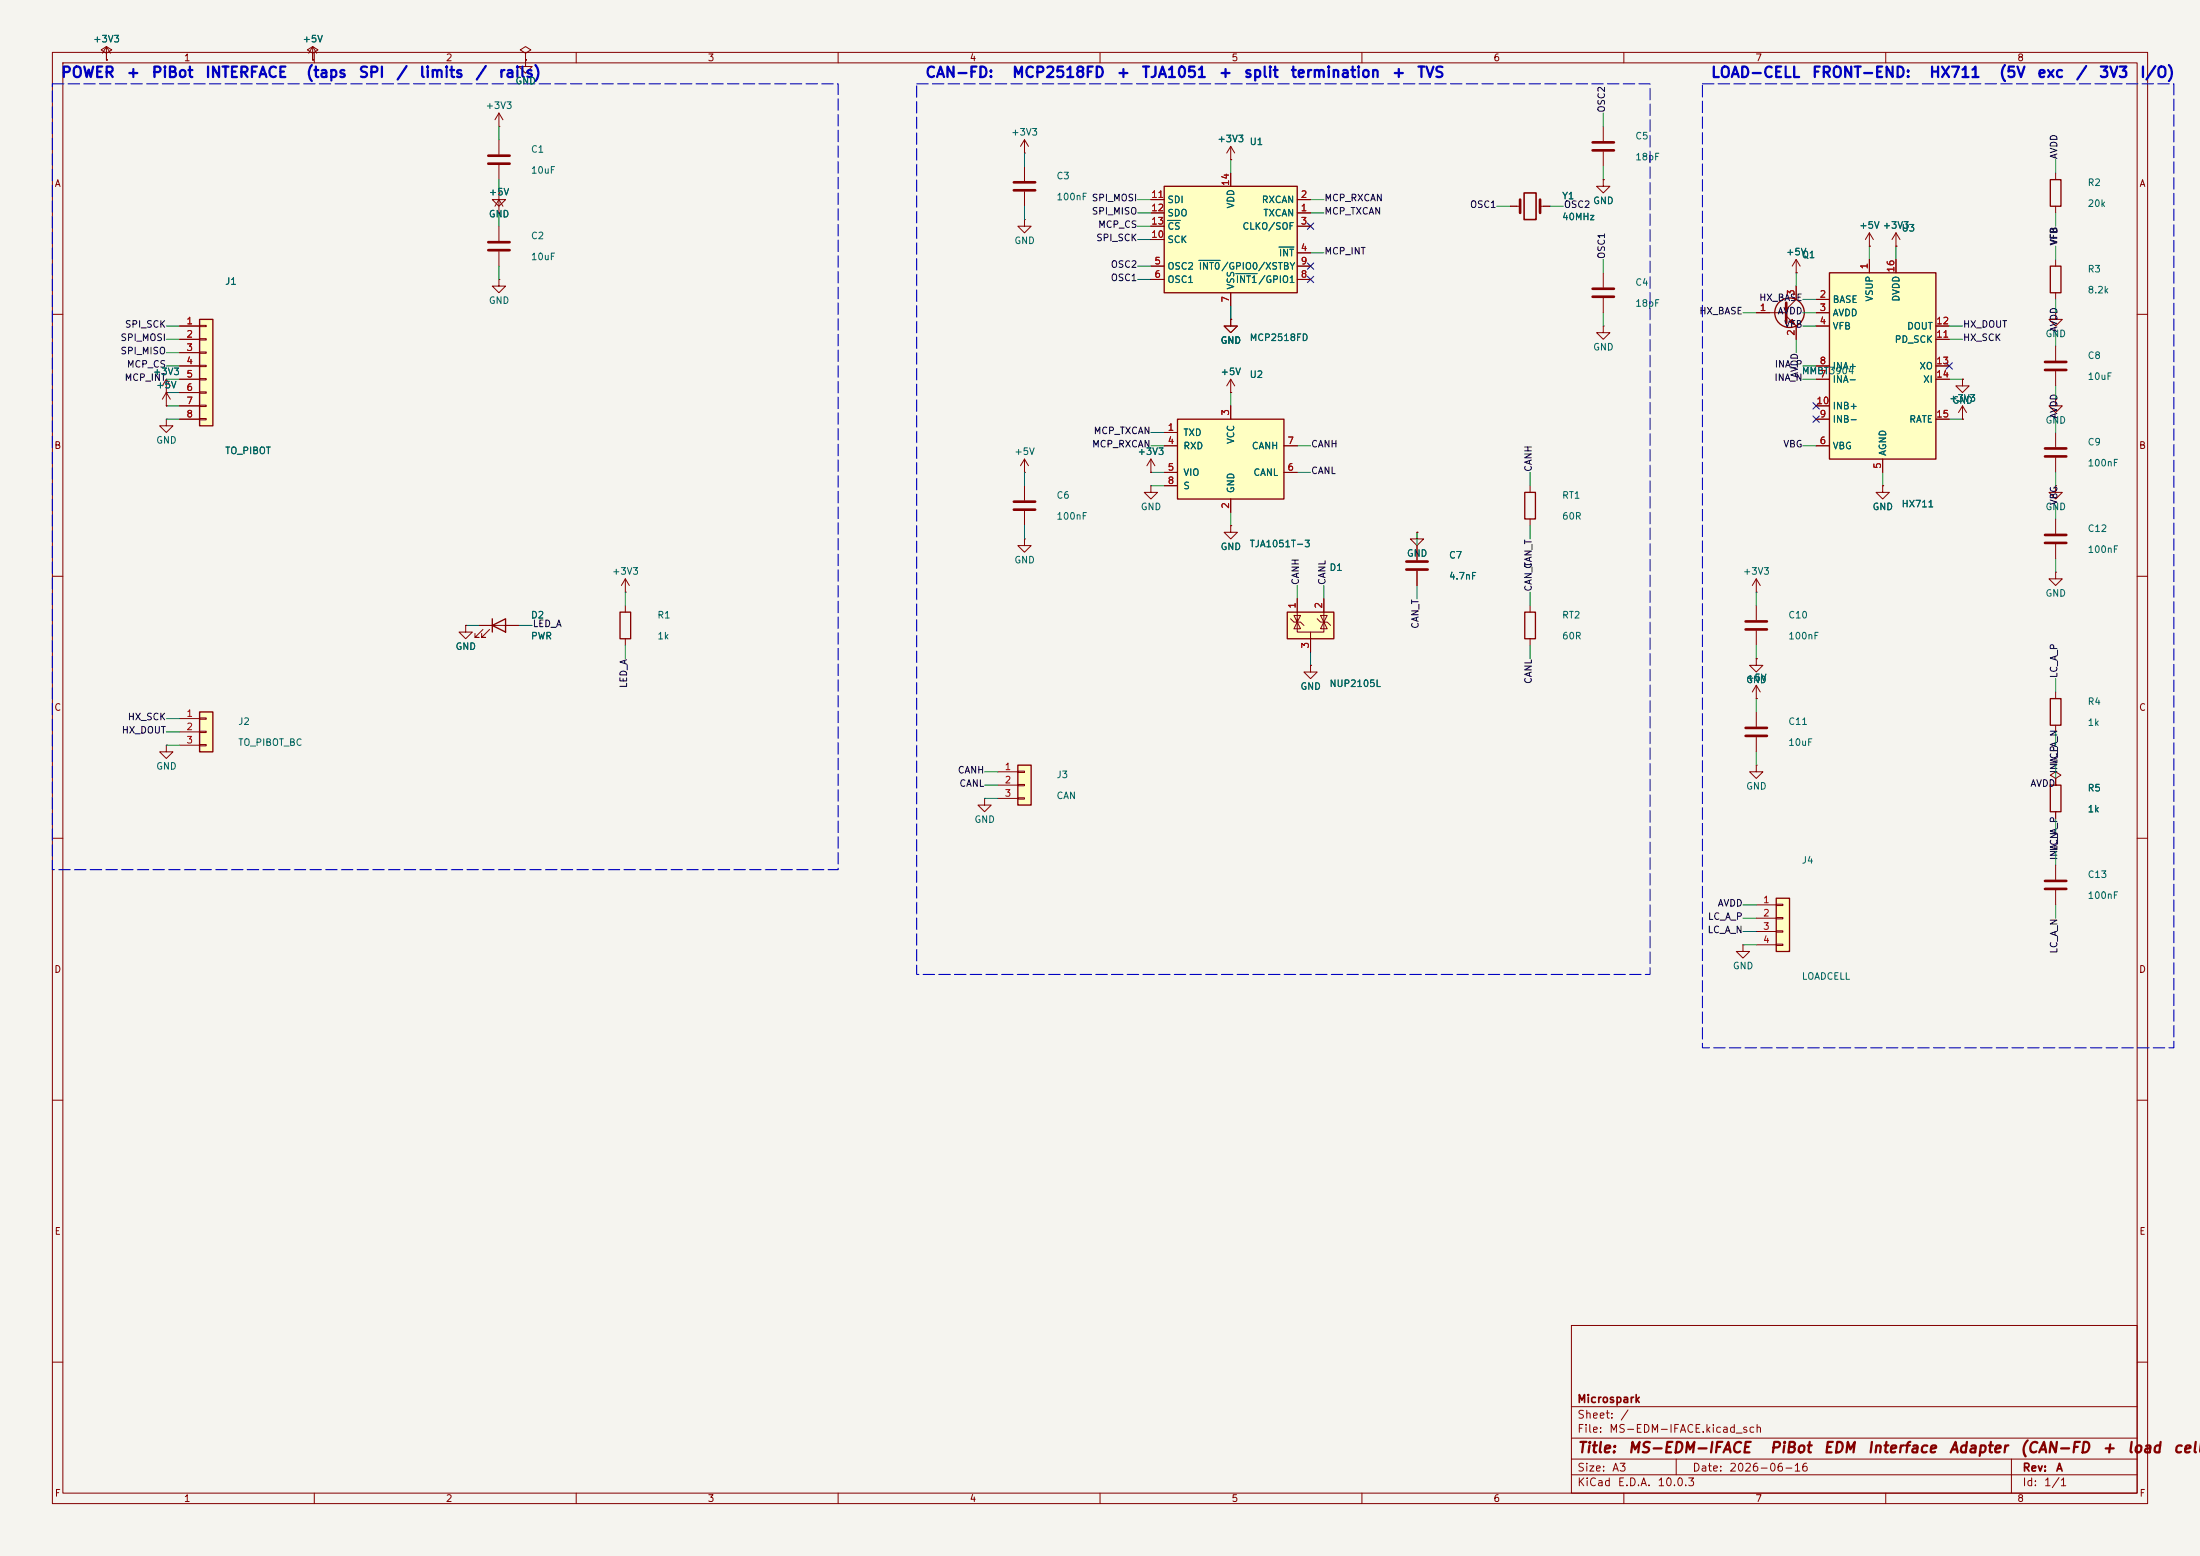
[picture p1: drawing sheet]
<svg xmlns="http://www.w3.org/2000/svg" width="420mm" height="297mm" viewBox="0 0 420 297" stroke-linecap="round" stroke-linejoin="round" font-family="sans-serif">
<path d="M0 0h420v297h-420z" fill="#f5f4ef" stroke="#f5f4ef" stroke-width=".19"/>
<g fill="none" stroke="#840000" stroke-width=".19">
<path d="M10 10h400v277h-400zM12 12h396v273h-396zM60 10v2M110 10v2M160 10v2M210 10v2M260 10v2M310 10v2M360 10v2M392.4 33v1.3M392.4 39.4v1.2M361.9 47h.1"/>
<path d="M361.9 44.5l-.7 1.2M361.9 44.5l.8 1.2M361.9 44.5v2.5M10 60h2M392.4 66v2.8M392.4 70.9v2.8M408 60h2M219.7 92.7v1.3h1.3l-1.3 1.3-1.3-1.3h1.3M219.7 92.7h.1M10 110h2M234.9 100.3v1.3h1.3l-1.3 1.3-1.2-1.3h1.2M234.9 100.3h.1"/>
<path d="M270.5 104.1v2.8M270.5 109v2.8M292.1 115.6v1.2M408 110h2M292.1 121.9v1.3M335.3 133.4h.1M335.3 125.7v1.3h1.2l-1.2 1.3-1.3-1.3h1.3M335.3 125.7h.1M335.3 130.8l-.8 1.3M335.3 130.8l.7 1.3M335.3 130.8v2.6M335.3 135.9v2.8"/>
<path d="M392.4 132.1v1.3M392.4 138.4v1.3M10 160h2M335.3 146.1v1.2h1.2l-1.2 1.3-1.3-1.3h1.3M335.3 146.1h.1M335.3 140.7v2.8M408 160h2M332.7 180.3v1.3h1.3l-1.3 1.3-1.2-1.3h1.2M332.7 180.3h.1M10 210h2M408 210h2M300 253h108v32h-108z"/>
<path d="M10 260h2M300 278.5h108M300 274.5h108M300 268.5h108M320 278.5v3M384 278.5v6.5M408 260h2M60 285v2M110 285v2M160 285v2M210 285v2M260 285v2"/>
<path d="M300 281.5h108M310 285v2M360 285v2"/>
</g>
<path d="M391.4 34.3h2v5.1h-2zM291.1 116.8h2v5.1h-2zM391.4 133.4h2v5h-2z" fill="none" stroke="#840000" stroke-width=".25"/>
<path d="M390.4 69.1h4.1M390.4 70.6h4.1M268.5 107.2h4M268.5 108.7h4M333.2 138.9h4.1M333.2 140.5h4.1" fill="none" stroke="#840000" stroke-width=".51"/>
<path d="M245.7 116.8h8.9v5.1h-8.9z" fill="#ffffc2"/>
<path d="M245.7 116.8h8.9v5.1h-8.9z" fill="none" stroke="#840000" stroke-width=".25"/>
<path d="M246.4 118.1l.6 .6h1.3l.6 .7M247.6 118.7v2h5.1v-2M247.6 118.7l.7 1.3h-1.3zM247.6 118.1v.6l.7-1.2h-1.3l.6 1.2M247.6 114.3v4.4M251.5 118.1l.6 .6h1.3l.6 .7M252.1 117.5h1.3l-.7 1.2zM252.7 118.7l.7 1.3h-1.3zM252.7 114.3v4.4M250.2 120.7v3.8" fill="none" stroke="#840000" stroke-width=".19"/>
<path d="M339.1 171.5h2.5v10.1h-2.5z" fill="#ffffc2"/>
<path d="M391.4 149.9h2v5h-2zM339.1 171.5h2.5v10.1h-2.5z" fill="none" stroke="#840000" stroke-width=".25"/>
<g fill="none" stroke="#840000" stroke-width=".19">
<path d="M195.6 29.2h.1M195.6 26.7l-.8 1.2M195.6 26.7l.7 1.2M195.6 26.7v2.5M195.6 31.8v2.7M195.6 36.6v2.8M195.6 41.9v1.3h1.2l-1.2 1.3-1.3-1.3h1.3M195.6 41.9h.1M342.9 52.1h.1M342.9 49.5l-.8 1.3M342.9 49.5l.8 1.3M342.9 49.5v2.6"/>
<path d="M356.9 47h.1M356.9 44.5l-.8 1.2M356.9 44.5l.7 1.2M356.9 44.5v2.5M195.6 90.2h.1M195.6 87.6v2.6M195.6 92.7v2.8M195.6 97.5v2.8M195.6 87.6l-.8 1.3M195.6 87.6l.7 1.3M392.4 99.1v2.8M392.4 103.9v2.8"/>
<path d="M250.2 127v1.3h1.3l-1.3 1.2-1.3-1.2h1.3M250.2 127h.1M392.4 148.6v1.3M392.4 154.9v1.3M335.3 172.7h3.8M335.3 175.3h3.8M335.3 177.8h3.8M339.1 172.6h1.3v.2h-1.3zM339.1 175.1h1.3v.3h-1.3zM339.1 177.7h1.3v.2h-1.3zM335.3 180.3h3.8M339.1 180.2h1.3v.3h-1.3z"/>
</g>
<path d="M193.5 34.8h4.1M193.5 36.3h4.1M193.5 95.8h4.1M193.5 97.3h4.1M390.4 102.1h4.1M390.4 103.6h4.1" fill="none" stroke="#840000" stroke-width=".51"/>
<path d="M194.3 146.1h2.5v7.6h-2.5z" fill="#ffffc2"/>
<path d="M194.3 146.1h2.5v7.6h-2.5z" fill="none" stroke="#840000" stroke-width=".25"/>
<g fill="none" stroke="#840000" stroke-width=".19">
<path d="M59.7 10.2l1-.7-1-.6-1 .6 1 .7v1.2M59.7 11.4h.1M288.3 39.4h1.9M294 39.4h1.9M359.4 92.7v1.3h1.3l-1.3 1.3-1.3-1.3h1.3M359.4 92.7h.1M88.9 119.4v1.3h1.3l-1.3 1.2-1.3-1.2h1.3M88.9 119.4h.1M195.6 102.9v1.2h1.2l-1.2 1.3-1.3-1.3h1.3M195.6 102.9h.1M31.7 142.2v1.3h1.3l-1.3 1.3-1.2-1.3h1.2M31.7 142.2h.1"/>
<path d="M188 152.4v1.3h1.2l-1.2 1.2-1.3-1.2h1.3M188 152.4h.1M190.5 147.3h3.8M190.5 149.9h3.8M190.5 152.4h3.8M194.3 147.2h1.3v.2h-1.3zM194.3 149.7h1.3v.3h-1.3zM194.3 152.3h1.3v.2h-1.3zM392.4 148.6l1-.6-1-.7-1 .7 1 .6v1.3M392.4 149.9h.1"/>
</g>
<path d="M290.2 38.1v2.5M294 38.1v2.5" fill="none" stroke="#840000" stroke-width=".51"/>
<path d="M291 36.8h2.2v5.1h-2.2z" fill="none" stroke="#840000" stroke-width=".3"/>
<path d="M38.1 135.9h2.5v7.6h-2.5z" fill="#ffffc2"/>
<path d="M38.1 135.9h2.5v7.6h-2.5z" fill="none" stroke="#840000" stroke-width=".25"/>
<path d="M392.4 92.7v1.3h1.3l-1.3 1.3-1.2-1.3h1.2M392.4 92.7h.1M34.3 137.2h3.8M34.3 139.7h3.8M38.1 137h1.3v.3h-1.3zM38.1 139.6h1.3v.2h-1.3zM34.3 142.2h3.8M38.1 142.1h1.3v.3h-1.3z" fill="none" stroke="#840000" stroke-width=".19"/>
<path d="M38.1 61h2.5v20.3h-2.5z" fill="#ffffc2"/>
<g fill="none" stroke="#840000" stroke-width=".25">
<path d="M38.1 61h2.5v20.3h-2.5zM291.1 94h2v5.1h-2zM94 119.4l2.5-1.3v2.6zM94 118.1v2.6M118.4 116.8h2v5.1h-2z"/>
<circle cx="341.6" cy="59.7" r="2.82"/>
</g>
<g fill="none" stroke="#840000" stroke-width=".19">
<path d="M234.9 30.5h.1M234.9 27.9l-.7 1.3M234.9 27.9l.8 1.3M234.9 27.9v2.6M306.1 34.3v1.3h1.2l-1.2 1.2-1.3-1.2h1.3M306.1 34.3h.1M306.1 24.1v2.8M306.1 29v2.8M335.3 59.7h5.7M342.9 54.6v2.6l-1.9 1.9M392.4 59.7v1.3h1.3l-1.3 1.2-1.2-1.2h1.2M392.4 59.7h.1"/>
<path d="M31.7 77.5h.1M31.7 74.9h.1M31.7 74.9l-.7 1.3M31.7 74.9l.8 1.3M31.7 72.4v5.1M31.7 72.4l-.7 1.3M31.7 72.4l.8 1.3M34.3 62.2h3.8M34.3 64.8h3.8M34.3 67.3h3.8M34.3 69.9h3.8M34.3 72.4h3.8"/>
<path d="M34.3 74.9h3.8M34.3 77.5h3.8M38.1 62.1h1.3v.3h-1.3zM38.1 64.6h1.3v.3h-1.3zM38.1 67.2h1.3v.2h-1.3zM38.1 69.7h1.3v.3h-1.3zM38.1 72.3h1.3v.2h-1.3zM38.1 74.8h1.3v.3h-1.3zM38.1 77.3h1.3v.3h-1.3zM38.1 79.9h1.3v.2h-1.3zM234.9 61v1.2h1.3l-1.3 1.3-1.2-1.3h1.2M234.9 61h.1"/>
<path d="M341 60.3l1.9 1.9v2.6M31.7 80v1.3h1.3l-1.3 1.3-1.2-1.3h1.2M31.7 80h.1M34.3 80h3.8M219.7 90.2h.1M219.7 87.6l-.8 1.3M219.7 87.6l.8 1.3M219.7 87.6v2.6M292.1 92.7v1.3M292.1 99.1v1.2M392.4 82.6v2.7M392.4 87.4v2.8"/>
<path d="M91.4 119.4h7.7M119.4 113h.1M119.4 110.5v2.5M119.4 115.6v1.2M119.4 110.5l-.8 1.3M119.4 110.5l.7 1.3M270.5 101.6v1.3h1.3l-1.3 1.2-1.3-1.2h1.3M270.5 101.6h.1M335.3 115.6v2.8M92.2 120.1l-1.5 1.6h.7h-.7v-.8M93.5 120.1l-1.6 1.6h.8h-.8v-.8M119.4 121.9v1.3"/>
<path d="M335.3 120.4v2.8"/>
</g>
<path d="M304 27.2h4.1M304 28.7h4.1M341 57.8v3.8M390.4 85.6h4.1M390.4 87.1h4.1M333.2 118.6h4.1M333.2 120.1h4.1" fill="none" stroke="#840000" stroke-width=".51"/>
<path d="M341.6 61.5l.5-.5 .5 1z" fill="#840000" stroke="#840000" stroke-width=".19"/>
<path d="M222.2 35.6h25.4v20.3h-25.4z" fill="#ffffc2"/>
<path d="M222.2 35.6h25.4v20.3h-25.4z" fill="none" stroke="#840000" stroke-width=".25"/>
<g fill="none" stroke="#840000" stroke-width=".19">
<path d="M20.3 11.4h.1M20.3 8.9l-.7 1.3M20.3 8.9l.8 1.3M20.3 8.9v2.5M59.7 11.4h.1M59.7 8.9l-.8 1.3M59.7 8.9l.8 1.3M59.7 8.9v2.5M100.3 11.4v1.3h1.3l-1.3 1.3-1.2-1.3h1.2M100.3 11.4h.1M100.3 10.2l1-.7-1-.6-1 .6 1 .7v1.2M95.2 24.1h.1"/>
<path d="M95.2 36.8v1.3h1.3l-1.3 1.3-1.2-1.3h1.2M95.2 36.8h.1M95.2 21.6l-.7 1.3M95.2 21.6l.8 1.3M95.2 21.6v2.5M95.2 26.7v2.8M95.2 31.5v2.8M95.2 38.1v2.5M95.2 38.1l-.7 1.3M95.2 38.1l.8 1.3M219.7 38.1h2.5M234.9 33v2.6"/>
<path d="M247.6 38.1h2.6M95.2 40.6h.1M95.2 53.3v1.3h1.3l-1.3 1.3-1.2-1.3h1.2M95.2 53.3h.1M95.2 43.2v2.8M95.2 48v2.8M219.7 40.6h2.5M219.7 43.2h2.5M219.7 50.8h2.5M219.7 53.3h2.5M219.7 45.7h2.5M234.9 55.9v2.5"/>
<path d="M247.6 40.6h2.6M247.6 43.2h2.6M247.6 48.3h2.6M247.6 50.8h2.6M247.6 53.3h2.6M306.1 52.1v2.8M306.1 56.9v2.8M306.1 62.2v1.3h1.2l-1.2 1.3-1.3-1.3h1.3M306.1 62.2h.1M392.4 109.2v1.3h1.3l-1.3 1.3-1.2-1.3h1.2M392.4 109.2h.1"/>
</g>
<path d="M222.9 42.1h2.4M228.9 49.7h4M235.9 52.2h4.1M244.2 47.2h2.8" fill="none" stroke="#006464" stroke-width=".19"/>
<path d="M93.2 29.7h4.1M93.2 31.2h4.1M93.2 46.2h4.1M93.2 47.8h4.1M304 55.1h4.1M304 56.6h4.1" fill="none" stroke="#840000" stroke-width=".51"/>
<path d="M349.2 52.1h20.4v35.5h-20.4z" fill="#ffffc2"/>
<path d="M349.2 52.1h20.4v35.5h-20.4zM391.4 50.8h2v5.1h-2z" fill="none" stroke="#840000" stroke-width=".25"/>
<g fill="none" stroke="#840000" stroke-width=".19">
<path d="M20.3 10.2l1-.7-1-.6-1 .6 1 .7v1.2M20.3 11.4h.1M346.7 57.2h2.5M346.7 59.7h2.5M356.9 49.5v2.6M361.9 49.5v2.6M392.4 49.5v1.3M392.4 55.9v1.3M346.7 62.2h2.5M346.7 72.4h2.5M346.7 69.9h2.5M346.7 77.5h2.5"/>
<path d="M369.6 62.2h2.5M369.6 72.4h2.5M369.6 69.9h2.5M369.6 64.8h2.5M374.6 72.4v1.3h1.3l-1.3 1.2-1.2-1.2h1.2M374.6 72.4h.1M374.6 77.5l-.7 1.2M374.6 77.5l.8 1.2M374.6 77.5v2.5M392.4 76.2v1.3h1.3l-1.3 1.2-1.2-1.2h1.2M392.4 76.2h.1M346.7 85.1h2.5"/>
<path d="M346.7 80h2.5M359.4 87.6v2.6M369.6 80h2.5M374.6 80h.1M335.3 113h.1M335.3 110.5l-.8 1.3M335.3 110.5l.7 1.3M335.3 110.5v2.5M392.4 165.1v2.8M392.4 169.9v2.8"/>
</g>
<path d="M390.4 168.1h4.1M390.4 169.7h4.1" fill="none" stroke="#840000" stroke-width=".51"/>
<path d="M224.8 80h20.3v15.3h-20.3z" fill="#ffffc2"/>
<path d="M224.8 80h20.3v15.3h-20.3z" fill="none" stroke="#840000" stroke-width=".25"/>
<g fill="none" stroke="#840000" stroke-width=".19">
<path d="M20.3 11.4h.1M59.7 11.4h.1M100.3 11.4h.1M95.2 36.8h.1M219.7 38.1h2.5M234.9 30.5h.1M234.9 33v2.6M247.6 38.1h2.6M288.3 39.4h1.3M294.6 39.4h1.3M306.1 34.3h.1M95.2 40.6h.1"/>
<path d="M219.7 40.6h2.5M219.7 43.2h2.5M219.7 50.8h2.5M219.7 53.3h2.5M219.7 45.7h2.5M234.9 55.9v2.5M247.6 40.6h2.6M247.6 43.2h2.6M247.6 48.3h2.6M247.6 50.8h2.6M247.6 53.3h2.6M335.3 59.7h2.5"/>
<path d="M342.9 52.1h.1M342.9 54.6v2.6M346.7 59.7h2.5M346.7 57.2h2.5M356.9 47h.1M356.9 49.5v2.6M361.9 47h.1M361.9 49.5v2.6M31.7 77.5h.1M31.7 74.9h.1M34.3 62.2h3.8M34.3 72.4h3.8"/>
<path d="M34.3 69.9h3.8M34.3 77.5h3.8M34.3 64.8h3.8M34.3 67.3h3.8M34.3 74.9h3.8M234.9 74.9h.1M234.9 61v1.2h1.3l-1.3 1.3-1.2-1.3h1.2M234.9 61h.1M234.9 72.4v2.5M234.9 77.5v2.5M234.9 72.4l-.7 1.3M234.9 72.4l.8 1.3"/>
<path d="M342.9 62.2v2.6M346.7 62.2h2.5M346.7 72.4h2.5M346.7 69.9h2.5M346.7 77.5h2.5M369.6 62.2h2.5M369.6 72.4h2.5M369.6 69.9h2.5M369.6 64.8h2.5M374.6 72.4h.1M34.3 80h3.8M219.7 90.2h.1"/>
<path d="M222.2 82.6h2.6M222.2 85.1h2.6M222.2 90.2h2.6M222.2 92.7h2.6M234.9 95.3v2.5M245.1 85.1h2.5M245.1 90.2h2.5M346.7 85.1h2.5M346.7 80h2.5M359.4 92.7h.1M359.4 87.6v2.6M369.6 80h2.5"/>
<path d="M374.6 80h.1M88.9 119.4h.1M91.4 119.4h2.6M96.5 119.4h2.6M234.9 100.3h.1M247.6 114.3v2.5M252.7 114.3v2.5M270.5 101.6h.1M270.5 104.1v2.8M270.5 109v2.8M250.2 127h.1M250.2 121.9v2.6"/>
<path d="M335.3 133.4h.1M335.3 125.7h.1M392.4 149.9h.1M392.4 148.6v1.3M392.4 154.9v1.3"/>
</g>
<g fill="none" stroke="#009600" stroke-width=".19">
<path d="M95.2 24.1v2.6M95.2 34.3v2.5M195.6 29.2v2.6M195.6 39.4v2.5M217.2 38.1h2.5M234.9 30.5v2.5M250.2 38.1h2.5M285.7 39.4h2.6M295.9 39.4h2.5M306.1 21.6v2.5M306.1 31.8v2.5M392.4 30.5v2.5"/>
<path d="M95.2 40.6v2.6M95.2 50.8v2.5M217.2 40.6h2.5M217.2 53.3h2.5M217.2 45.7h2.5M217.2 43.2h2.5M217.2 50.8h2.5M234.9 58.4v2.6M250.2 40.6h2.5M250.2 48.3h2.5M306.1 49.5v2.6M306.1 59.7v2.5"/>
<path d="M332.7 59.7h2.6M342.9 52.1v2.5M344.2 57.2h2.5M344.2 59.7h2.5M356.9 47v2.5M361.9 47v2.5M392.4 40.6v2.6M392.4 47v2.5M392.4 57.2v2.5M31.7 62.2h2.6M31.7 72.4h2.6M31.7 69.9h2.6"/>
<path d="M31.7 64.8h2.6M31.7 67.3h2.6M31.7 74.9h2.6M31.7 77.5h2.6M234.9 74.9v2.6M342.9 64.8v2.5M344.2 62.2h2.5M344.2 72.4h2.5M344.2 69.9h2.5M372.1 62.2h2.5M372.1 72.4h2.5M372.1 64.8h2.5"/>
<path d="M392.4 63.5v2.5M392.4 73.7v2.5M31.7 80h2.6M195.6 90.2v2.5M219.7 90.2h2.5M219.7 82.6h2.5M219.7 85.1h2.5M219.7 92.7h2.5M234.9 97.8v2.5M247.6 90.2h2.6M247.6 85.1h2.6M292.1 90.2v2.5"/>
<path d="M344.2 85.1h2.5M359.4 90.2v2.5M372.1 80h2.5M392.4 80v2.6M392.4 90.2v2.5M392.4 96.5v2.6M88.9 119.4h2.5M99.1 119.4h2.5M119.4 113v2.6M195.6 100.3v2.6M247.6 111.8v2.5M252.7 111.8v2.5"/>
<path d="M270.5 101.6v2.5M270.5 111.8v2.5M292.1 100.3v2.6M292.1 113v2.6M335.3 113v2.6M392.4 106.7v2.5M31.7 137.2h2.6M31.7 139.7h2.6M119.4 123.2v2.5M250.2 124.5v2.5M292.1 123.2v2.5M335.3 123.2v2.5"/>
<path d="M335.3 133.4v2.5M392.4 129.5v2.6M392.4 139.7v2.5M31.7 142.2h2.6M188 147.3h2.5M188 149.9h2.5M188 152.4h2.5M335.3 143.5v2.6M392.4 146.1v2.5M392.4 156.2v2.6M332.7 172.7h2.6M332.7 175.3h2.6"/>
<path d="M332.7 177.8h2.6M392.4 162.6v2.5M392.4 172.7v2.6M332.7 180.3h2.6"/>
</g>
<path d="M249.6 50.2l1.2 1.2M249.6 52.7l1.2 1.2M249.6 42.6l1.2 1.2M250.8 50.2l-1.2 1.2M250.8 52.7l-1.2 1.2M250.8 42.6l-1.2 1.2M346.1 76.9l1.2 1.2M346.1 79.4l1.2 1.2M347.3 76.9l-1.2 1.2M347.3 79.4l-1.2 1.2M371.5 69.2l1.2 1.3M372.7 69.2l-1.2 1.3" fill="none" stroke="#000084" stroke-width=".19"/>
<path d="M10 16h150v150h-150zM175 16h140v170h-140zM325 16h90v184h-90z" fill="none" stroke="#0000c2" stroke-width=".2" stroke-dasharray="2.2 .8"/>
<path d="M222.9 42.1h2.4M228.9 49.7h4M235.9 52.2h4.1M244.2 47.2h2.8" fill="none" stroke="#006464" stroke-width=".19"/>
<g font-size="2" fill="#0000c2">
<text x="11.5" y="15.3">POWER</text>
<text x="24" y="15.3">+</text>
<text x="28.8" y="15.3">PiBot</text>
<text x="39" y="15.3">INTERFACE</text>
<text x="58.3" y="15.3">(taps</text>
<text x="68.3" y="15.3">SPI</text>
<text x="75.5" y="15.3">/</text>
<text x="79.9" y="15.3">limits</text>
<text x="90.6" y="15.3">/</text>
<text x="95.1" y="15.3">rails)</text>
<text x="176.5" y="15.3">CAN-FD:</text>
<text x="193.1" y="15.3">MCP2518FD</text>
<text x="213" y="15.3">+</text>
<text x="217.8" y="15.3">TJA1051</text>
<text x="232.5" y="15.3">+</text>
<text x="237.3" y="15.3">split</text>
<text x="246.2" y="15.3">termination</text>
<text x="265.6" y="15.3">+</text>
<text x="270.4" y="15.3">TVS</text>
<text x="326.5" y="15.3">LOAD-CELL</text>
<text x="345.8" y="15.3">FRONT-END:</text>
<text x="368.2" y="15.3">HX711</text>
<text x="381.5" y="15.3">(5V</text>
<text x="388.8" y="15.3">exc</text>
<text x="396.2" y="15.3">/</text>
<text x="400.6" y="15.3">3V3</text>
<text x="408.4" y="15.3">I/O)</text>
</g>
<g font-size="2" fill="#840000">
<text x="301" y="277.8">Title:</text>
<text x="310.7" y="277.8">MS-EDM-IFACE</text>
<text x="337.7" y="277.8">PiBot</text>
<text x="347.9" y="277.8">EDM</text>
<text x="356.4" y="277.8">Interface</text>
<text x="371.9" y="277.8">Adapter</text>
<text x="385.5" y="277.8">(CAN-FD</text>
<text x="401.1" y="277.8">+</text>
<text x="405.9" y="277.8">load</text>
<text x="414.7" y="277.8">cell)</text>
</g>
<g font-size="1.5" fill="#840000">
<text x="301" y="268.1">Microspark</text>
<text x="301" y="273.8">File:</text>
<text x="301" y="271.1">Sheet:</text>
<text x="307.1" y="273.8">MS-EDM-IFACE.kicad_sch</text>
<text x="309.2" y="271.1">/</text>
<text x="301" y="281.2">Size:</text>
<text x="307.6" y="281.2">A3</text>
<text x="323" y="281.2">Date:</text>
<text x="330" y="281.2">2026-06-16</text>
<text x="386" y="281.2">Rev:</text>
<text x="392.4" y="281.2">A</text>
<text x="301" y="284">KiCad</text>
<text x="308.7" y="284">E.D.A.</text>
<text x="316.3" y="284">10.0.3</text>
<text x="386" y="284">Id:</text>
<text x="390.1" y="284">1/1</text>
</g>
<g font-size="1.3" fill="#006464">
<text x="17.7" y="8.4">+3V3</text>
<text x="57.7" y="8.4">+5V</text>
<text x="98.3" y="16.4">GND</text>
<text x="92.6" y="21.1">+3V3</text>
<text x="101.3" y="29.5">C1</text>
<text x="192.9" y="26.2">+3V3</text>
<text x="232.3" y="27.5">+3V3</text>
<text x="238.5" y="28">U1</text>
<text x="312.1" y="26.9">C5</text>
<text x="101.3" y="33.5">10uF</text>
<text x="201.6" y="34.5">C3</text>
<text x="312.1" y="30.9">18pF</text>
<text x="398.4" y="35.8">R2</text>
<text x="93.2" y="41.8">GND</text>
<text x="93.2" y="37.6">+5V</text>
<text x="201.6" y="38.5">100nF SPI_MOSI</text>
<text x="222.8" y="39.1">SDI</text>
<text x="222.8" y="41.6">SDO</text>
<text x="235.9" y="39.9" transform="rotate(-90 235.9 39.9)">VDD</text>
<text x="240.8" y="39.1">RXCAN</text>
<text x="241.1" y="41.6">TXCAN</text>
<text x="298.1" y="38.3">Y1</text>
<text x="304" y="39.3">GND</text>
<text x="398.4" y="39.8">20k</text>
<text x="101.3" y="46">C2</text>
<text x="193.5" y="46.9">GND</text>
<text x="222.8" y="46.7">SCK</text>
<text x="222.8" y="44.2">CS</text>
<text x="237.1" y="44.2">CLKO/SOF</text>
<text x="298.1" y="42.3">40MHz</text>
<text x="354.8" y="44">+5V +3V3</text>
<text x="362.9" y="44.5">U3</text>
<text x="101.3" y="50">10uF</text>
<text x="222.8" y="51.8">OSC2 INT0/GPIO0/XSTBY</text>
<text x="244" y="49.2">INT</text>
<text x="340.9" y="49">+5V</text>
<text x="343.9" y="49.6">Q1</text>
<text x="398.4" y="52.3">R3</text>
<text x="42.9" y="54.7">J1</text>
<text x="93.2" y="58.3">GND</text>
<text x="222.8" y="54.3">OSC1</text>
<text x="235.8" y="54.3">INT1/GPIO1</text>
<text x="235.9" y="55.4" transform="rotate(-90 235.9 55.4)">VSS</text>
<text x="312.1" y="54.9">C4</text>
<text x="312.1" y="58.9">18pF</text>
<text x="349.8" y="58.1">BASE</text>
<text x="357.8" y="57.7" transform="rotate(-90 357.8 57.7)">VSUP</text>
<text x="362.9" y="57.7" transform="rotate(-90 362.9 57.7)">DVDD</text>
<text x="398.4" y="56.3">8.2k</text>
<text x="232.9" y="65.9">GND</text>
<text x="238.5" y="65.4">MCP2518FD</text>
<text x="349.8" y="60.7">AVDD</text>
<text x="349.8" y="63.2">VFB</text>
<text x="361.6" y="65.7">PD_SCK</text>
<text x="364" y="63.2">DOUT</text>
<text x="390.4" y="64.7">GND</text>
<text x="29.1" y="71.9">+3V3</text>
<text x="232.9" y="71.9">+5V</text>
<text x="304" y="67.2">GND</text>
<text x="343.9" y="71.7">MMBT3904</text>
<text x="349.8" y="70.8">INA+</text>
<text x="366.3" y="70.8">XO</text>
<text x="398.4" y="68.8">C8</text>
<text x="29.7" y="74.4">+5V</text>
<text x="238.5" y="72.4">U2</text>
<text x="349.8" y="73.4">INA-</text>
<text x="367" y="73.4">XI</text>
<text x="372" y="77">+3V3</text>
<text x="372.6" y="77.4">GND</text>
<text x="398.4" y="72.8">10uF</text>
<text x="225.8" y="83.5">TXD</text>
<text x="349.8" y="81">INB-</text>
<text x="349.8" y="78.4">INB+</text>
<text x="364.4" y="81">RATE</text>
<text x="390.4" y="81.2">GND</text>
<text x="29.7" y="85">GND</text>
<text x="42.9" y="87">TO_PIBOT</text>
<text x="193.5" y="87.1">+5V</text>
<text x="217.1" y="87.1">+3V3</text>
<text x="225.8" y="86.1">RXD</text>
<text x="235.9" y="84.9" transform="rotate(-90 235.9 84.9)">VCC</text>
<text x="238.9" y="86.1">CANH</text>
<text x="349.8" y="86.1">VBG</text>
<text x="360.4" y="87.1" transform="rotate(-90 360.4 87.1)">AGND</text>
<text x="398.4" y="85.3">C9</text>
<text x="398.4" y="89.3">100nF</text>
<text x="201.6" y="95.5">C6</text>
<text x="225.8" y="91.1">VIO</text>
<text x="225.8" y="93.7">S</text>
<text x="235.9" y="94.2" transform="rotate(-90 235.9 94.2)">GND</text>
<text x="239.2" y="91.1">CANL</text>
<text x="298.1" y="95.5">RT1</text>
<text x="201.6" y="99.5">100nF</text>
<text x="217.7" y="97.7">GND</text>
<text x="298.1" y="99.5">60R</text>
<text x="357.4" y="97.7">GND</text>
<text x="362.9" y="97.1">HX711</text>
<text x="390.4" y="97.7">GND</text>
<text x="398.4" y="101.8">C12</text>
<text x="193.5" y="107.8">GND</text>
<text x="232.9" y="105.3">GND</text>
<text x="238.5" y="104.8">TJA1051T-3</text>
<text x="268.5" y="106.6">GND</text>
<text x="276.5" y="106.9">C7</text>
<text x="398.4" y="105.8">100nF</text>
<text x="116.7" y="110">+3V3</text>
<text x="253.7" y="109.3">D1</text>
<text x="276.5" y="110.9">4.7nF</text>
<text x="332.6" y="110">+3V3</text>
<text x="101.3" y="118.4">D2</text>
<text x="125.4" y="118.4">R1</text>
<text x="298.1" y="118.4">RT2</text>
<text x="341.3" y="118.4">C10</text>
<text x="390.4" y="114.2">GND</text>
<text x="86.9" y="124.4">GND</text>
<text x="101.3" y="122.4">PWR</text>
<text x="125.4" y="122.4">1k</text>
<text x="298.1" y="122.4">60R</text>
<text x="341.3" y="122.4">100nF</text>
<text x="248.2" y="132">GND</text>
<text x="253.7" y="131.4">NUP2105L</text>
<text x="333.2" y="130.3">+5V</text>
<text x="333.2" y="130.7">GND</text>
<text x="398.4" y="134.9">R4</text>
<text x="45.4" y="138.7">J2</text>
<text x="45.4" y="142.7">TO_PIBOT_BC</text>
<text x="341.3" y="138.7">C11</text>
<text x="341.3" y="142.7">10uF</text>
<text x="398.4" y="138.9">1k</text>
<text x="29.7" y="147.2">GND</text>
<text x="201.6" y="148.8">J3</text>
<text x="201.6" y="152.8">CAN</text>
<text x="333.2" y="151">GND</text>
<text x="398.4" y="151.4">R5</text>
<text x="398.4" y="155.4">1k</text>
<text x="185.9" y="157.4">GND</text>
<text x="343.9" y="165.2">J4</text>
<text x="398.4" y="167.9">C13</text>
<text x="398.4" y="171.9">100nF</text>
<text x="330.7" y="185.3">GND</text>
<text x="343.9" y="187.3">LOADCELL</text>
</g>
<g font-size="1.3" fill="#840000">
<text x="35" y="12">1</text>
<text x="85" y="12">2</text>
<text x="135" y="12">3</text>
<text x="185" y="12">4</text>
<text x="235" y="12">5</text>
<text x="285" y="12">6</text>
<text x="335" y="12">7</text>
<text x="385" y="12">8</text>
<text x="10.3" y="36">A</text>
<text x="408.3" y="36">A</text>
<text x="10.3" y="86">B</text>
<text x="408.2" y="86">B</text>
<text x="10.3" y="136">C</text>
<text x="408.2" y="136">C</text>
<text x="10.3" y="186">D</text>
<text x="408.2" y="186">D</text>
<text x="10.3" y="236">E</text>
<text x="408.3" y="236">E</text>
<text x="10.3" y="286">F</text>
<text x="35" y="287">1</text>
<text x="85" y="287">2</text>
<text x="135" y="287">3</text>
<text x="185" y="287">4</text>
<text x="235" y="287">5</text>
<text x="285" y="287">6</text>
<text x="335" y="287">7</text>
<text x="385" y="287">8</text>
<text x="408.3" y="286">F</text>
</g>
<g font-size="1.3" fill="#0f0f0f">
<text x="306.7" y="21.6" transform="rotate(-90 306.7 21.6)">OSC2</text>
<text x="393.1" y="30.5" transform="rotate(-90 393.1 30.5)">AVDD</text>
<text x="208.3" y="41.3">SPI_MISO</text>
<text x="252.7" y="41.3">MCP_TXCAN</text>
<text x="252.7" y="38.7">MCP_RXCAN</text>
<text x="280.5" y="40">OSC1</text>
<text x="298.4" y="40">OSC2</text>
<text x="209.2" y="46.3">SPI_SCK</text>
<text x="209.5" y="43.8">MCP_CS</text>
<text x="393.1" y="47" transform="rotate(-90 393.1 47)">VFB</text>
<text x="211.9" y="51.4">OSC2</text>
<text x="211.9" y="54">OSC1</text>
<text x="252.7" y="48.9">MCP_INT</text>
<text x="306.7" y="49.5" transform="rotate(-90 306.7 49.5)">OSC1</text>
<text x="335.7" y="57.8">HX_BASE</text>
<text x="22.9" y="65.4">SPI_MOSI</text>
<text x="23.7" y="62.9">SPI_SCK</text>
<text x="324.3" y="60.3">HX_BASE</text>
<text x="339.2" y="60.3">AVDD</text>
<text x="340.5" y="62.9">VFB</text>
<text x="374.6" y="65.4">HX_SCK</text>
<text x="374.6" y="62.9">HX_DOUT</text>
<text x="393.1" y="63.5" transform="rotate(-90 393.1 63.5)">AVDD</text>
<text x="22.9" y="67.9">SPI_MISO</text>
<text x="24.1" y="70.5">MCP_CS</text>
<text x="338.7" y="70.5">INA_P</text>
<text x="23.7" y="73">MCP_INT</text>
<text x="338.6" y="73">INA_N</text>
<text x="343.5" y="72.2" transform="rotate(-90 343.5 72.2)">AVDD</text>
<text x="208.7" y="83.2">MCP_TXCAN</text>
<text x="393.1" y="80" transform="rotate(-90 393.1 80)">AVDD</text>
<text x="208.4" y="85.7">MCP_RXCAN</text>
<text x="250.2" y="85.7">CANH</text>
<text x="340.3" y="85.7">VBG</text>
<text x="250.2" y="90.8">CANL</text>
<text x="292.7" y="90.2" transform="rotate(-90 292.7 90.2)">CANH</text>
<text x="393.1" y="96.5" transform="rotate(-90 393.1 96.5)">VBG</text>
<text x="248.3" y="111.8" transform="rotate(-90 248.3 111.8)">CANH</text>
<text x="253.4" y="111.8" transform="rotate(-90 253.4 111.8)">CANL</text>
<text x="292.7" y="113" transform="rotate(-90 292.7 113)">CAN_T</text>
<text x="292.7" y="108.7" transform="rotate(-90 292.7 108.7)">CAN_T</text>
<text x="101.6" y="120">LED_A</text>
<text x="271.1" y="120.1" transform="rotate(-90 271.1 120.1)">CAN_T</text>
<text x="120" y="131.4" transform="rotate(-90 120 131.4)">LED_A</text>
<text x="292.7" y="130.7" transform="rotate(-90 292.7 130.7)">CANL</text>
<text x="393.1" y="129.5" transform="rotate(-90 393.1 129.5)">LC_A_P</text>
<text x="24.3" y="137.8">HX_SCK</text>
<text x="23.1" y="140.3">HX_DOUT</text>
<text x="182.7" y="147.9">CANH</text>
<text x="393.1" y="147.7" transform="rotate(-90 393.1 147.7)">INA_P</text>
<text x="393.1" y="146" transform="rotate(-90 393.1 146)">LC_A_N</text>
<text x="183" y="150.5">CANL</text>
<text x="387.5" y="150.5">AVDD</text>
<text x="393.1" y="164.3" transform="rotate(-90 393.1 164.3)">INA_N</text>
<text x="393.1" y="162.6" transform="rotate(-90 393.1 162.6)">LC_A_P</text>
<text x="327.8" y="173.3">AVDD</text>
<text x="325.9" y="178.4">LC_A_N</text>
<text x="325.9" y="175.9">LC_A_P</text>
<text x="393.1" y="182.1" transform="rotate(-90 393.1 182.1)">LC_A_N</text>
</g>
<g font-size="1.3" fill="#a90000">
<text x="234.9" y="35.6" transform="rotate(-90 234.9 35.6)">14</text>
<text x="219.7" y="38.1">11</text>
<text x="219.7" y="40.6">12</text>
<text x="248.2" y="40.6">1</text>
<text x="248.2" y="38.1">2</text>
<text x="219.7" y="45.7">10</text>
<text x="219.7" y="43.2">13</text>
<text x="248.2" y="43.2">3</text>
<text x="220.3" y="50.8">5</text>
<text x="220.3" y="53.3">6</text>
<text x="248.2" y="48.2">4</text>
<text x="248.2" y="53.3">8</text>
<text x="248.2" y="50.8">9</text>
<text x="356.8" y="51.5" transform="rotate(-90 356.8 51.5)">1</text>
<text x="361.9" y="52.1" transform="rotate(-90 361.9 52.1)">16</text>
<text x="234.9" y="57.9" transform="rotate(-90 234.9 57.9)">7</text>
<text x="335.8" y="59.7">1</text>
<text x="342.9" y="56.6" transform="rotate(-90 342.9 56.6)">3</text>
<text x="347.3" y="57.1">2</text>
<text x="347.3" y="59.7">3</text>
<text x="35.5" y="62.2">1</text>
<text x="35.5" y="64.7">2</text>
<text x="342.9" y="64.2" transform="rotate(-90 342.9 64.2)">2</text>
<text x="347.3" y="62.2">4</text>
<text x="369.5" y="64.7">11</text>
<text x="369.5" y="62.2">12</text>
<text x="35.5" y="67.3">3</text>
<text x="35.5" y="69.8">4</text>
<text x="347.3" y="69.8">8</text>
<text x="369.5" y="69.8">13</text>
<text x="35.5" y="72.4">5</text>
<text x="35.5" y="74.9">6</text>
<text x="35.5" y="77.4">7</text>
<text x="346.7" y="77.4">10</text>
<text x="347.3" y="72.4">7</text>
<text x="369.5" y="72.4">14</text>
<text x="35.5" y="80">8</text>
<text x="222.8" y="82.5">1</text>
<text x="234.9" y="79.4" transform="rotate(-90 234.9 79.4)">3</text>
<text x="347.3" y="80">9</text>
<text x="369.5" y="80">15</text>
<text x="222.8" y="85.1">4</text>
<text x="245.7" y="85.1">7</text>
<text x="347.3" y="85.1">6</text>
<text x="359.4" y="89.6" transform="rotate(-90 359.4 89.6)">5</text>
<text x="222.8" y="90.1">5</text>
<text x="222.8" y="92.7">8</text>
<text x="245.7" y="90.1">6</text>
<text x="234.9" y="97.2" transform="rotate(-90 234.9 97.2)">2</text>
<text x="247.6" y="116.3" transform="rotate(-90 247.6 116.3)">1</text>
<text x="252.7" y="116.3" transform="rotate(-90 252.7 116.3)">2</text>
<text x="250.2" y="123.9" transform="rotate(-90 250.2 123.9)">3</text>
<text x="35.5" y="137.1">1</text>
<text x="35.5" y="139.7">2</text>
<text x="35.5" y="142.2">3</text>
<text x="191.7" y="147.3">1</text>
<text x="191.7" y="149.8">2</text>
<text x="191.7" y="152.4">3</text>
<text x="336.5" y="172.7">1</text>
<text x="336.5" y="175.2">2</text>
<text x="336.5" y="177.8">3</text>
<text x="336.5" y="180.3">4</text>
</g>
</svg>
